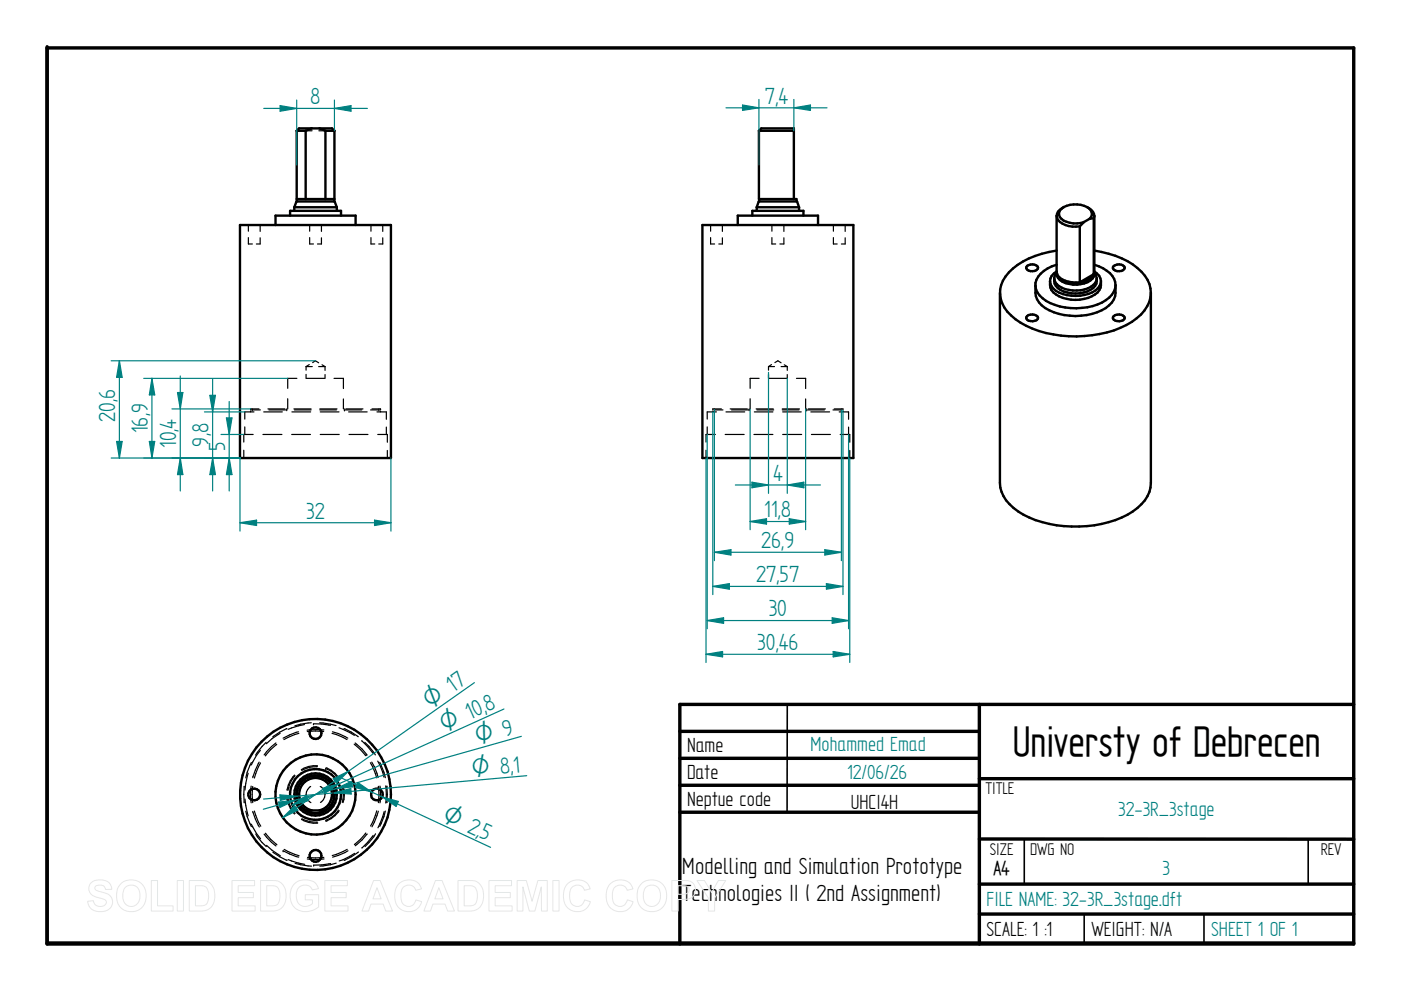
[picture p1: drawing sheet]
<svg xmlns="http://www.w3.org/2000/svg" width="297mm" height="210mm" viewBox="0 0 297 210" stroke-linecap="round" stroke-linejoin="round" font-family="sans-serif">
<path d="M10 9.9v190.3h277v-190h-277M144.1 155.1h63.5M207.6 149.4v50.8M287 149.4h-142.9v50.8M144.1 160.8h63.5M144.1 166.5h63.5M144.1 172.2h63.5M207.6 165.1h79.4M207.6 177.9h79.4M10 199.9h277M207.6 187.5h79.4M207.6 193.8h79.4" fill="none" stroke="#000" stroke-width=".72"/>
<path d="M166.9 149.4v22.8M217.2 178.1v9.4M277.4 178.1v9.4M229.9 193.8v6.4M255.3 193.8v6.4" fill="none" stroke="#000" stroke-width=".34"/>
<g fill="none" stroke="#000" stroke-width=".51">
<path d="M62.9 27.7l.5-.5h7l.5 .5M62.9 27.7h1.9M62.9 27.7v14.5h8v-14.5M64.8 27.7v14.5M66.1 27.2l-1.3 .5M67.7 27.2l1.3 .5M69 27.7v14.5M69 27.7h1.9M160.9 27.7h7.4M160.9 27.7v14.5h8v.5M160.9 27.7l.5-.5h6.9v15M50.9 47.7h32v49.4h-32z"/>
<path d="M61.5 45.7v-1h10.8v1M62.4 43.9h9M62.4 43.9l.5-1.2h8l.5 1.2M62.4 43.9v.8M62.9 42.2v.5M70.9 42.2v.5M71.4 43.9v.8M75.4 47.7v-2h-17v2M148.9 47.7h32v49.4h-32zM159.5 45.7v-1h10.8v1M160.4 43.9h9M160.4 43.9v.8"/>
<path d="M160.4 43.9l.5-1.2h8.1l.4 1.2M161 42.2v.5M169.4 43.9v.8M173.4 47.7v-2h-17v2M217.8 56.4a1.58 1.58 0 0 1 2.3 .4 1.51 1.51 0 0 1-2.5 .1zM223.5 59a2.54 2.54 0 0 0 2 2.8 6.4 6.4 0 0 0 6.7-1.2l.2-.4 .1-1.2M224 57.6a2.13 2.13 0 0 0 1.1 3.4 6.3 6.3 0 0 0 7.1-1l.3-1M224 45.8a2.81 2.81 0 0 0 2.6 2.1l2.3 .1M224 53.1a16.3 16.3 0 0 0-10.8 5.5l-.6 .9-.6 1.9v41a7.5 7.5 0 0 0 3.9 6.1 24.4 24.4 0 0 0 19.2 2.2 13 13 0 0 0 8.2-5.5l.4-.9 .3-1.9v-40.3M224 57.5a2.47 2.47 0 0 0-1.4 2.1M224 56.1a6.1 6.1 0 0 0-4.5 3.9 4.8 4.8 0 0 0 1.3 4.7 12.3 12.3 0 0 0 14.4 0 4.2 4.2 0 0 0 1.3-4.2M224 57.7a2.25 2.25 0 0 0 1.9 2.3 6 6 0 0 0 5.7-.9l.5-1-.1-.4"/>
<path d="M224 45.8v11.8a2.72 2.72 0 0 0 2.6 2.1l2.3 .2M225 44.3a1.46 1.46 0 0 0 .5 2.5 5.4 5.4 0 0 0 4.3 .3M225.5 43.9a5.4 5.4 0 0 1 5.5 .3 1.4 1.4 0 0 1 0 2.2M225.5 43.9a2.2 2.2 0 0 0-1.5 1.9M225.5 43.9l-.3 .2M228.9 48v11.9M229 59.8l-.1 .1M229 59.8l2.9-1.6a3.6 3.6 0 0 1-2.9 1.6zM229.8 47.1l-.9 .9M230.5 43.9a2.01 2.01 0 0 1 1.4 2.4M231 46.4l-1.2 .7M231.9 46.3l-.9 .1"/>
<path d="M232 58a2.8 2.8 0 0 1-2.8 2.2 5.4 5.4 0 0 1-4.8-1.3l-.3-.9M232 57.6l.5 1.4M232 53.1a16.7 16.7 0 0 1 10.7 5.4 5.7 5.7 0 0 1 1.3 3.6M232 57.5a2.24 2.24 0 0 1 .7 3.6 7.9 7.9 0 0 1-8.8 .6 2.73 2.73 0 0 1-1.3-2.1M232 56.1a6.8 6.8 0 0 1 4.2 3l.3 1.4M232 45.8v11.8l-.1 .5v-11.8M233.4 59.6a2.87 2.87 0 0 1-1.9 3.2 7.8 7.8 0 0 1-8.2-.8 2.6 2.6 0 0 1-.7-2.4M236.1 56.4a1.58 1.58 0 0 1 2.4 .4 1.51 1.51 0 0 1-2.5 .1zM217.8 67a1.58 1.58 0 0 1 2.3 .4 1.51 1.51 0 0 1-2.5 .1zM236.1 67a1.58 1.58 0 0 1 2.4 .4 1.51 1.51 0 0 1-2.5 .1zM236.5 60.5a4.5 4.5 0 0 1-2.8 3.6 12.9 12.9 0 0 1-12.6-.9 3.6 3.6 0 0 1-1.6-2.5M244 62.1a7.6 7.6 0 0 1-4 6.1 24.5 24.5 0 0 1-16.7 2.7 15.6 15.6 0 0 1-10.4-5.7l-.7-1.9-.2-.9"/>
<path d="M64.9 171.8a3.8 3.8 0 0 0 4 0M66.1 171.8a3.5 3.5 0 0 1-2.1-5.4 3.5 3.5 0 0 1 5.8 0 3.5 3.5 0 0 1-2.1 5.4M70.9 167.6a4.1 4.1 0 0 0-6.5-2.3 4.1 4.1 0 0 0 .7 6.8 4.1 4.1 0 0 0 5.8-3.7 4 4 0 0 0-5.9-3.5 4 4 0 0 0-.2 6.9h4.2a3.9 3.9 0 0 0 1.9-3.4"/>
<circle cx="66.9" cy="155.5" r="1.25"/>
<circle cx="53.9" cy="168.5" r="1.25"/>
<circle cx="66.9" cy="168.4" r="16"/>
<circle cx="66.9" cy="168.4" r="5.4"/>
<circle cx="66.9" cy="168.5" r="8.5"/>
<circle cx="66.9" cy="168.4" r="4.5"/>
<circle cx="79.9" cy="168.4" r="1.25"/>
<circle cx="66.9" cy="181.5" r="1.25"/>
</g>
<g fill="none" stroke="#000" stroke-width=".25">
<path d="M64.8 27.7h1.4M67.6 27.7h1.4M52.7 50.4v1.3h.8M52.7 47.7v1.3M55.2 50.4v1.3h-.8M55.2 47.7v1.4M65.7 50.4v1.3h.8M65.7 47.7v1.3M68.2 50.4v1.3h-.9M68.2 47.7v1.4M78.7 50.4v1.3h.8M78.7 47.7v1.3"/>
<path d="M81.1 50.4v1.3h-.8M81.1 47.7v1.4M150.7 50.4v1.3h.8M150.7 47.7v1.3M153.2 50.4v1.3h-.8M153.2 47.7v1.4M163.7 50.4v1.3h.8M163.7 47.7v1.3M166.2 50.4v1.3h-.8M166.2 47.7v1.4M176.7 50.4v1.3h.8M176.7 47.7v1.3"/>
<path d="M179.2 50.4v1.3h-.8M179.2 47.7v1.4M64.9 77.7v.8M64.9 79.4v.8M64.9 77.7h1.3M65.6 77.3l-.7 .4M66.3 76.9l.6-.4 .7 .4M67.6 77.7h1.3M68.3 77.3l.6 .4M68.9 77.7v.8M68.9 79.4v.8M162.9 77.7v.8"/>
<path d="M162.9 79.4v.8M162.9 77.7h1.3M163.6 77.3l-.7 .4M164.3 76.9l.6-.4 .7 .4M165.6 77.7h1.3M166.3 77.3l.6 .4M166.9 77.7v.8M166.9 79.4v.8M51.7 95.5v1.6M51.9 90.5v1.6M53.1 87.1v.2M53.5 86.7h.1"/>
<path d="M53.5 86.9h.1M53.5 86.9h1.7M53.7 92.1h-2v1.6M53.8 87.3h-1.9v1.6M54.9 86.7h-1.8v.2M55.7 92.1h4.1M55.9 87.3h4M56.8 86.7h3.6M57 86.9h3.6M60.8 86.7h.1M60.8 86.9h.1M61 84.5v2.2"/>
<path d="M61.8 92.1h4M61.9 87.3h4M62.3 86.7h3.7M62.4 86.9h3.6M62.9 80.2h-1.9v2.1M64.9 80.2h3.9M67.8 86.7h3.7M67.8 86.9h3.5M67.9 92.1h4M67.9 87.3h4M70.8 80.2h2v2.2M72.8 84.6v2.1"/>
<path d="M73 86.9h.1M73 86.7v.1M73.2 86.9h3.5M73.3 86.7h3.7M73.9 87.3h3.9M74 92.1h4M78.6 86.9h1.7M78.9 86.7h1.8v.2M79.9 87.3h2v1.6M80.1 92.1h2v1.7M80.3 86.9h.1M80.3 86.7v.1"/>
<path d="M80.7 87.2v.1M81.9 90.6v1.5M82.1 95.5v1.6M149.7 95.5v1.6M149.9 90.5v1.6M151.1 87.1v.2M151.5 86.7h.1M151.5 86.9h.1M151.5 86.9h1.8M151.7 92.1h-2v1.6M151.9 87.3h-2v1.6M152.9 86.7h-1.8v.2"/>
<path d="M153.8 92.1h4M153.9 87.3h4M154.8 86.7h3.7M155.1 86.9h3.6M158.8 86.7h.1M158.8 86.9h.1M159 84.5v2.2M159.8 92.1h4.1M159.9 87.3h4M160.3 86.7h3.7M160.5 86.9h3.5M160.9 80.2h-1.9v2.1"/>
<path d="M163 80.2h3.8M165.9 86.7h3.6M165.9 86.9h3.5M165.9 92.1h4.1M165.9 87.3h4M168.9 80.2h1.9v2.2M170.8 84.6v2.1M171 86.9h.1M171 86.7v.1M171.2 86.9h3.6M171.4 86.7h3.6M171.9 87.3h4"/>
<path d="M172 92.1h4.1M176.6 86.9h1.8M176.9 86.7h1.8v.2M177.9 87.3h2v1.6M178.1 92.1h2.1v1.7M178.4 86.9h.1M178.4 86.7v.1M178.7 87.2v.1M179.9 90.6v1.5M180.2 95.5v1.6M55.2 159.1l-.8 1-1.1 2.1M56.4 157.4l-.8 .8-1.4 1.9"/>
<path d="M58.5 157.5l-.9 .8-1.6 1.8M58.7 157.8l-1.3 1.1-1.1 1.4M59.4 155.5l-1.7 1.1-1.2 1.1M60.8 154.5l-1.5 .7-1.5 1.1M63.3 155.2l-3.3 1.3M63.4 155.5l-3.2 1.3M64.6 153.6l-3.5 1M65.1 155.1l1.8-.1 1.7 .1M66 153.2l-2.2 .3-1.3 .4M66.5 153.5h.1M66.5 153.5h1.6l2 .3M67.8 153.2l3.4 .6"/>
<path d="M68.7 154.8h-3.6M70.4 155.5l.9 .2 2.3 1.1M70.5 155.2l1.3 .3 1.9 1M71.9 154.3l3.2 1.6M72.9 154.5l1.6 .7 1.4 1M75.1 157.8l1.3 1.1 1.2 1.3M75.3 157.5l1.5 1.3 1 1.2M76.7 157.1l1.2 1.2 1.2 1.5M77.3 157.4l.9 .8 1.4 1.9M77.8 160h.1M51.8 166.7v3.5M51.9 169.4l.7 3.6"/>
<path d="M52.1 172l.3 1.1 .9 2.2M52.6 164l-.7 3.5M53.3 166.7l-.2 2.5 .2 1M53.3 174.8l1.1 1.9 .8 1.1M53.3 161.7l-.9 2-.3 1.2M53.6 172l.5 1.7 .9 1.6M53.6 166.8l-.1 1.6 .1 1.8M53.9 172l.9 2.3 .5 .9M54.2 176.8l1.4 1.8 .9 .9M54.9 161.6l-1.3 3.3M55.2 161.8l-.4 .8-.9 2.4M56 176.9l1.6 1.7 .9 .8"/>
<path d="M56.3 176.7l1.1 1.3 1.3 1.1M56.5 179.2l1.2 1.1 1.7 1.1M60.9 169.5h.1M60.9 169.5a6.2 6.2 0 0 0 1.5 3.1M61.1 169.4a5.7 5.7 0 0 0 1.5 3.1M62.4 164.3a5.7 5.7 0 0 0-1.5 3.3M62.6 164.5a5.4 5.4 0 0 0-1.5 3.1M63.4 170.2l.8 1.2 .7 .4M63.9 173.7a5.6 5.6 0 0 0 3.4 .8M64 173.6a6 6 0 0 0 3.3 .7M65.7 164.7a3.9 3.9 0 0 0-2.7 3.3M65.7 164.7h.1"/>
<path d="M65.9 166.8a1.98 1.98 0 0 0 0 3.4M67.3 162.3a5.5 5.5 0 0 0-3.4 .9M67.3 162.6a5.9 5.9 0 0 0-3.3 .8M67.9 166.8a1.94 1.94 0 0 1 0 3.3M68 164.7a3.8 3.8 0 0 1 2.8 3.2M69 162.9h.1M69.1 163a5.1 5.1 0 0 1 2.7 2.1M69.1 173.9h.1M69.1 162.8a5.8 5.8 0 0 1 2.8 2.2M70.4 170.2l-.8 1.2-.7 .4M71.8 171.7a4.9 4.9 0 0 1-2.7 2.2M71.9 171.9a5.9 5.9 0 0 1-2.7 2.2"/>
<path d="M72.5 166.7a5.5 5.5 0 0 1 .1 3.4M72.7 166.7a5.4 5.4 0 0 1 0 3.5M77.6 176.6l-1.2 1.4-1.3 1.1M77.8 176.8l-1 1.3-1.5 1.2M78.5 161.7l.5 .9 .9 2.3M78.8 161.6l.6 1 .8 2.2M79.1 177.1l-1.2 1.5-1.2 1.2M79.6 176.8l-1.4 1.8-.8 .9M79.9 171.9l-.9 2.4-.4 .8M80.1 161.4l1 2.3 .3 1.1M80.2 172l-1.3 3.3M80.2 166.7l.1 1.7-.1 1.8"/>
<path d="M80.5 161.6l.9 2.1 .3 1.2M80.6 166.7l.1 1.7-.1 1.8M81.4 172.1l-1.3 3.4M81.7 172l-.3 1.1-.9 2.1M81.8 166.6l.1 1.8-.1 1.9M82 166.7v3.5M57.9 180.7l1.4 1 1.6 .7M60 180.4l1.4 .7 1.9 .6M60 180.4h.1M60.2 180.1l3.2 1.3M61.1 182.2l2.2 .8 1.3 .3M62.6 183l3.4 .6"/>
<path d="M65.1 182.1l2.2 .1 1.4-.1M65.2 181.8l1.7 .1 1.8-.1M66.5 183.4h.1M70.1 183.1l-2 .3h-1.6M71.3 183l-1.2 .3-2.3 .3M73.6 180.1l-3.2 1.3M73.8 180.4l-2 1-1.3 .3M75.2 180.9l-2.5 1.4-.8 .2M76 180.6l-1.5 1.1-1.5 .7"/>
</g>
<g fill="#000">
<circle cx="224.1" cy="58" r=".25"/>
<circle cx="231.9" cy="58.1" r=".25"/>
<circle cx="232" cy="58" r=".25"/>
</g>
<path d="M50.9 97.1v15.5M82.9 97.1v15.5M79.4 110.3l3.5 .5-3.5 .6z" fill="none" stroke="#008080" stroke-width=".25"/>
<path d="M79.4 110.3l3.5 .5-3.5 .6z" fill="#008080"/>
<path d="M50.9 110.8l3.5-.5v1.1z" fill="none" stroke="#008080" stroke-width=".25"/>
<path d="M50.9 110.8l3.5-.5v1.1z" fill="#008080"/>
<path d="M160.9 21.1v13.9M168.3 22.9l3.5-.6v1.1zM168.3 21.1v6.6M50.9 110.8h32" fill="none" stroke="#008080" stroke-width=".25"/>
<path d="M168.3 22.9l3.5-.6v1.1z" fill="#008080"/>
<path d="M157.4 22.3l3.5 .6-3.5 .5z" fill="none" stroke="#008080" stroke-width=".25"/>
<path d="M157.4 22.3l3.5 .6-3.5 .5z" fill="#008080"/>
<path d="M62.9 21.2v13.8M70.9 21.2v6.5M70.9 23l3.5-.6v1.2zM153.9 22.9h21.4" fill="none" stroke="#008080" stroke-width=".25"/>
<path d="M70.9 23l3.5-.6v1.2z" fill="#008080"/>
<path d="M59.4 22.4l3.5 .6-3.5 .6z" fill="none" stroke="#008080" stroke-width=".25"/>
<path d="M59.4 22.4l3.5 .6-3.5 .6z" fill="#008080"/>
<path d="M55.9 23h22M100.6 144.7l-40.7 28.7M59.9 173.4l2.6-2.5 .7 .9z" fill="none" stroke="#008080" stroke-width=".25"/>
<path d="M59.9 173.4l2.6-2.5 .7 .9z" fill="#008080"/>
<path d="M70.7 165.1l3.2-1.6-2.6 2.5z" fill="none" stroke="#008080" stroke-width=".25"/>
<path d="M70.7 165.1l3.2-1.6-2.6 2.5z" fill="#008080"/>
<path d="M106.8 150.3l-44.8 20.4M62 170.7l2.9-2 .5 1.1z" fill="none" stroke="#008080" stroke-width=".25"/>
<path d="M62 170.7l2.9-2 .5 1.1z" fill="#008080"/>
<path d="M68.4 167.1l3.4-.9-2.9 2z" fill="none" stroke="#008080" stroke-width=".25"/>
<path d="M68.4 167.1l3.4-.9-2.9 2z" fill="#008080"/>
<path d="M110.5 156.1l-54.7 15.5M59.1 170.1l3.5-.4-3.3 1.5z" fill="none" stroke="#008080" stroke-width=".25"/>
<path d="M59.1 170.1l3.5-.4-3.3 1.5z" fill="#008080"/>
<path d="M71.2 167.2l3.3-1.5 .3 1.1z" fill="none" stroke="#008080" stroke-width=".25"/>
<path d="M71.2 167.2l3.3-1.5 .3 1.1z" fill="#008080"/>
<path d="M59.3 168.5l3.6 .3-3.5 .9zM111.7 164.5l-55.8 4.9" fill="none" stroke="#008080" stroke-width=".25"/>
<path d="M59.3 168.5l3.6 .3-3.5 .9z" fill="#008080"/>
<path d="M70.9 168.1l3.5-.9 .1 1.2z" fill="none" stroke="#008080" stroke-width=".25"/>
<path d="M70.9 168.1l3.5-.9 .1 1.2z" fill="#008080"/>
<path d="M72.4 165l31.6 14.7M75.9 165.9l2.9 2-3.4-.9z" fill="none" stroke="#008080" stroke-width=".25"/>
<path d="M75.9 165.9l2.9 2-3.4-.9z" fill="#008080"/>
<path d="M81 169l3.5 .9-.5 1.1z" fill="none" stroke="#008080" stroke-width=".25"/>
<path d="M81 169l3.5 .9-.5 1.1z" fill="#008080"/>
<path d="M23.6 76.5h43.3M25.3 76.5l.6 3.5h-1.2zM23.6 97.1h27.3" fill="none" stroke="#008080" stroke-width=".25"/>
<path d="M25.3 76.5l.6 3.5h-1.2z" fill="#008080"/>
<path d="M24.7 93.6h1.2l-.6 3.5z" fill="none" stroke="#008080" stroke-width=".25"/>
<path d="M24.7 93.6h1.2l-.6 3.5z" fill="#008080"/>
<path d="M25.3 76.5v20.6M30.5 80.2h30.5M30.5 97.1h20.4M32.2 80.2l.6 3.5h-1.1z" fill="none" stroke="#008080" stroke-width=".25"/>
<path d="M32.2 80.2l.6 3.5h-1.1z" fill="#008080"/>
<path d="M31.7 93.6h1.1l-.6 3.5z" fill="none" stroke="#008080" stroke-width=".25"/>
<path d="M31.7 93.6h1.1l-.6 3.5z" fill="#008080"/>
<path d="M32.2 80.2v16.9M36.4 86.7h16.7M36.4 97.1h14.5M37.6 83.2h1.2l-.6 3.5z" fill="none" stroke="#008080" stroke-width=".25"/>
<path d="M37.6 83.2h1.2l-.6 3.5z" fill="#008080"/>
<path d="M38.2 97.1l.6 3.5h-1.2z" fill="none" stroke="#008080" stroke-width=".25"/>
<path d="M38.2 97.1l.6 3.5h-1.2z" fill="#008080"/>
<path d="M38.2 79.7v24.4M43.3 97.1h7.6M43.3 87.3h8.6M44.5 83.8h1.2l-.6 3.5z" fill="none" stroke="#008080" stroke-width=".25"/>
<path d="M44.5 83.8h1.2l-.6 3.5z" fill="#008080"/>
<path d="M45.1 97.1l.6 3.5h-1.2z" fill="none" stroke="#008080" stroke-width=".25"/>
<path d="M45.1 97.1l.6 3.5h-1.2z" fill="#008080"/>
<path d="M45.1 80.3v23.8M46.9 92.1h4.8M46.9 97.1h4M48 88.6h1.2l-.6 3.5z" fill="none" stroke="#008080" stroke-width=".25"/>
<path d="M48 88.6h1.2l-.6 3.5z" fill="#008080"/>
<path d="M48.6 97.1l.6 3.5h-1.2z" fill="none" stroke="#008080" stroke-width=".25"/>
<path d="M48.6 97.1l.6 3.5h-1.2z" fill="#008080"/>
<path d="M48.6 85.1v19M149.7 97.1v43.4M180.2 97.1v43.4M176.7 138.1l3.5 .6-3.5 .6z" fill="none" stroke="#008080" stroke-width=".25"/>
<path d="M176.7 138.1l3.5 .6-3.5 .6z" fill="#008080"/>
<path d="M149.7 138.7l3.5-.6v1.2z" fill="none" stroke="#008080" stroke-width=".25"/>
<path d="M149.7 138.7l3.5-.6v1.2z" fill="#008080"/>
<path d="M162.9 79v25.6M166.9 80.2v24.4M166.9 102.8l3.5-.6v1.2zM149.7 138.7h30.5" fill="none" stroke="#008080" stroke-width=".25"/>
<path d="M166.9 102.8l3.5-.6v1.2z" fill="#008080"/>
<path d="M159.4 102.2l3.5 .6-3.5 .6z" fill="none" stroke="#008080" stroke-width=".25"/>
<path d="M159.4 102.2l3.5 .6-3.5 .6z" fill="#008080"/>
<path d="M159 86.7v25.6M170.8 86.7v25.6M155.9 102.8h18M167.3 110l3.5 .6-3.5 .5z" fill="none" stroke="#008080" stroke-width=".25"/>
<path d="M167.3 110l3.5 .6-3.5 .5z" fill="#008080"/>
<path d="M159 110.6l3.5-.6v1.1z" fill="none" stroke="#008080" stroke-width=".25"/>
<path d="M159 110.6l3.5-.6v1.1z" fill="#008080"/>
<path d="M151.5 86.8v32.1M178.4 86.9v32M159 110.6h11.8M174.9 116.5l3.5 .6-3.5 .6z" fill="none" stroke="#008080" stroke-width=".25"/>
<path d="M174.9 116.5l3.5 .6-3.5 .6z" fill="#008080"/>
<path d="M151.5 117.1l3.5-.6v1.2z" fill="none" stroke="#008080" stroke-width=".25"/>
<path d="M151.5 117.1l3.5-.6v1.2z" fill="#008080"/>
<path d="M151.1 87.3v38.8M178.7 87v39.1M151.5 117.1h26.9M151.1 124.3l3.5-.6v1.2z" fill="none" stroke="#008080" stroke-width=".25"/>
<path d="M151.1 124.3l3.5-.6v1.2z" fill="#008080"/>
<path d="M175.2 123.7l3.5 .6-3.5 .6z" fill="none" stroke="#008080" stroke-width=".25"/>
<path d="M175.2 123.7l3.5 .6-3.5 .6z" fill="#008080"/>
<path d="M149.9 92.1v41.2M179.9 92.1v41.2M151.1 124.3h27.6M176.4 131l3.5 .6-3.5 .6z" fill="none" stroke="#008080" stroke-width=".25"/>
<path d="M176.4 131l3.5 .6-3.5 .6z" fill="#008080"/>
<path d="M149.9 131.6l3.5-.6v1.2z" fill="none" stroke="#008080" stroke-width=".25"/>
<path d="M149.9 131.6l3.5-.6v1.2z" fill="#008080"/>
<path d="M149.9 131.6h30" fill="none" stroke="#008080" stroke-width=".25"/>
<g fill="none" stroke="#e6e6e6" stroke-width=".21">
<path d="M19.3 187.2a3.1 3.1 0 0 1 4 .2l.4 1.2h-1.3a1.28 1.28 0 0 0-1-.9 1.28 1.28 0 0 0-1.3 .4v.4a5.6 5.6 0 0 0 2.5 1 1.98 1.98 0 0 1 1.2 2.3 1.98 1.98 0 0 1-2.2 1.5 2.48 2.48 0 0 1-3-2.2l1.2-.1a1.44 1.44 0 0 0 1.3 1.2 1.44 1.44 0 0 0 1.5-.9 1.18 1.18 0 0 0-1.4-.9 2.36 2.36 0 0 1-2.4-2l.1-.7zM25.8 187.2a3.3 3.3 0 0 1 3.9-.1 3.3 3.3 0 0 1 1.2 3.8 3.2 3.2 0 0 1-3.8 2.3 3.2 3.2 0 0 1-2.4-3.7 3 3 0 0 1 1.1-2.3zM26.5 188.2a1.87 1.87 0 0 1 2.2-.3 1.87 1.87 0 0 1 1 2 1.87 1.87 0 0 1-1.8 2.3 1.87 1.87 0 0 1-1.9-2.3l.1-.8zM32.1 186.7h1.3v5.4h3.3v1.1h-4.6zM37.6 186.7h1.3v6.5h-1.3zM40.1 186.7h2.4a2.79 2.79 0 0 1 3 3.3 2.79 2.79 0 0 1-2.9 3.2h-2.5zM41.4 187.8a2.64 2.64 0 0 1 2.5 .5 3.3 3.3 0 0 1-.3 3.5l-.8 .3h-1.4zM49.2 186.7h4.8v1.1h-3.5v1.4h3.2v1.1h-3.2v1.8h3.6v1.1h-4.9zM55.2 186.7h2.4a2.79 2.79 0 0 1 3.1 3.3 2.79 2.79 0 0 1-3 3.2h-2.5zM56.6 187.8a2.64 2.64 0 0 1 2.4 .5 3.3 3.3 0 0 1-.3 3.5l-.8 .3h-1.3zM62.3 187.5a3.6 3.6 0 0 1 4.6-.2l.6 1.1-1.3 .3a1.8 1.8 0 0 0-2.2-.9 1.8 1.8 0 0 0-1.2 2 2.01 2.01 0 0 0 1.1 2.2 2.01 2.01 0 0 0 2.3-.4v-.8h-1.5v-1.1h2.9v2.6a3.8 3.8 0 0 1-5.5-.3 4 4 0 0 1 .2-4.5zM68.9 186.7h4.8v1.1h-3.5v1.4h3.2v1.1h-3.2v1.8h3.6v1.1h-4.9z"/>
<path d="M79.2 186.7h1.4l2.6 6.5h-1.4l-.6-1.5h-2.5l-.6 1.5h-1.4zM79.9 188.2l.9 2.4h-1.7zM84.5 187.5a2.87 2.87 0 0 1 4.9 1l-1.3 .3a1.6 1.6 0 0 0-1.8-1.1 1.6 1.6 0 0 0-1.3 1.7 2.19 2.19 0 0 0 1.3 2.8 1.55 1.55 0 0 0 1.9-1.4l1.2 .4a2.93 2.93 0 0 1-3.4 2 2.93 2.93 0 0 1-2.3-3.3v-.6a3.2 3.2 0 0 1 .8-1.8zM92.3 186.7h1.4l2.6 6.5h-1.4l-.5-1.5h-2.6l-.5 1.5h-1.4zM93 188.2l.9 2.4h-1.7zM97.1 186.7h2.4a2.79 2.79 0 0 1 3 3.3 2.79 2.79 0 0 1-2.9 3.2h-2.5zM98.4 187.8a2.64 2.64 0 0 1 2.4 .5 3.3 3.3 0 0 1-.2 3.5l-.9 .3h-1.3zM103.7 186.7h4.8v1.1h-3.5v1.4h3.2v1.1h-3.2v1.8h3.6v1.1h-4.9zM109.6 186.7h2l1.2 4.4 1.2-4.4h2v6.5h-1.2v-5.2l-1.4 5.2h-1.2l-1.3-5.2v5.2h-1.3zM117.2 186.7h1.3v6.5h-1.3zM120.3 187.5a2.87 2.87 0 0 1 4.8 1l-1.2 .3a1.6 1.6 0 0 0-1.9-1.1 1.6 1.6 0 0 0-1.2 1.7 2.19 2.19 0 0 0 1.3 2.8 1.55 1.55 0 0 0 1.8-1.4l1.3 .4a2.93 2.93 0 0 1-3.5 2 2.93 2.93 0 0 1-2.2-3.3v-.6a3.2 3.2 0 0 1 .8-1.8zM129.3 187.5a2.87 2.87 0 0 1 4.9 1l-1.2 .3a1.6 1.6 0 0 0-1.9-1.1 1.6 1.6 0 0 0-1.3 1.7 2.19 2.19 0 0 0 1.3 2.8 1.55 1.55 0 0 0 1.9-1.4l1.2 .4a2.93 2.93 0 0 1-3.4 2 2.93 2.93 0 0 1-2.3-3.3l.1-.6a3.2 3.2 0 0 1 .7-1.8z"/>
<path d="M136.2 187.2a3.3 3.3 0 0 1 3.9-.1 3.3 3.3 0 0 1 1.1 3.8 3.2 3.2 0 0 1-3.7 2.3 3.2 3.2 0 0 1-2.4-3.7 3 3 0 0 1 1.1-2.3zM136.9 188.2a1.87 1.87 0 0 1 2.2-.3 1.87 1.87 0 0 1 .9 2 1.87 1.87 0 0 1-1.8 2.3 1.87 1.87 0 0 1-1.8-2.3l.1-.8zM142.4 186.7h2.1a2.5 2.5 0 0 1 2.7 1 2.08 2.08 0 0 1-.1 2.2 2.08 2.08 0 0 1-2.1 .8h-1.2v2.5h-1.4zM143.8 187.8h.6a1.28 1.28 0 0 1 1.7 .9 1.22 1.22 0 0 1-1.6 .9h-.7zM147.8 186.7h1.5l1.6 2.5 1.4-2.5h1.6l-2.4 3.7v2.8h-1.3v-2.8z"/>
</g>
<text font-size="10.1" x="214.7" y="160.4">Universty of Debrecen</text>
<g font-size="5.6" fill="#008080">
<text x="65.8" y="22.1">8</text>
<text x="162.2" y="22">7,4</text>
<text x="24.4" y="89.4" transform="rotate(-90 24.4 89.4)">20,6</text>
<text x="31.4" y="91.9" transform="rotate(-90 31.4 91.9)">16,9</text>
<text x="37.3" y="95" transform="rotate(-90 37.3 95)">10,4</text>
<text x="44.2" y="94.7" transform="rotate(-90 44.2 94.7)">9,8</text>
<text x="47.7" y="95.6" transform="rotate(-90 47.7 95.6)">5</text>
<text x="163.9" y="102">4</text>
<text x="64.9" y="110">32</text>
<text x="162" y="109.7">11,8</text>
<text x="161.4" y="116.2">26,9</text>
<text x="160.3" y="123.4">27,57</text>
<text x="163" y="130.7">30</text>
<text x="160.6" y="137.8">30,46</text>
<text x="103.4" y="151" transform="rotate(-24 103.4 151)">8</text>
<text x="109" y="163.8" transform="rotate(-5 109 163.8)">1</text>
<text x="101.5" y="177.5" transform="rotate(25 101.5 177.5)">5</text>
</g>
<g font-size="5.6">
<text x="144.6" y="185.3">Modelling and Simulation Prototype</text>
<text x="144.6" y="191">Technologies II ( 2nd Assignment)</text>
</g>
<g font-size="5.4" fill="#008080">
<text x="91.2" y="150.3" transform="rotate(-35 91.2 150.3)">O 17</text>
<text x="94.1" y="155.1" transform="rotate(-24 94.1 155.1)">O 10,</text>
<text x="101.3" y="157.8" transform="rotate(-16 101.3 157.8)">O 9</text>
<text x="100.1" y="164.6" transform="rotate(-5 100.1 164.6)">O 8,</text>
<text x="93.5" y="173.8" transform="rotate(25 93.5 173.8)">O 2,</text>
</g>
<g font-size="4.9">
<text x="145.7" y="159.4">Name</text>
<text x="145.7" y="165.1">Date</text>
<text x="145.7" y="170.8">Neptue code</text>
<text x="180.4" y="171.4">UHCI4H</text>
<text x="209.2" y="198.5">SCALE: 1 :1</text>
<text x="231.4" y="198.5">WEIGHT: N/A</text>
</g>
<g font-size="4.9" fill="#008080">
<text x="171.8" y="159.3">Mohammed Emad</text>
<text x="179.6" y="165.2">12/06/26</text>
<text x="237.1" y="173.1">32-3R_3stage</text>
<text x="246.5" y="185.5">3</text>
<text x="209.2" y="192.2">FILE NAME: 32-3R_3stage.dft</text>
<text x="256.8" y="198.5">SHEET 1 OF 1</text>
</g>
<text font-size="4.8" x="210.6" y="185.4">A4</text>
<g font-size="4.1">
<text x="208.9" y="168.4">TITLE</text>
<text x="209.8" y="181.2">SIZE</text>
<text x="218.4" y="181.2">DWG NO</text>
<text x="280" y="181.2">REV</text>
</g>
</svg>
